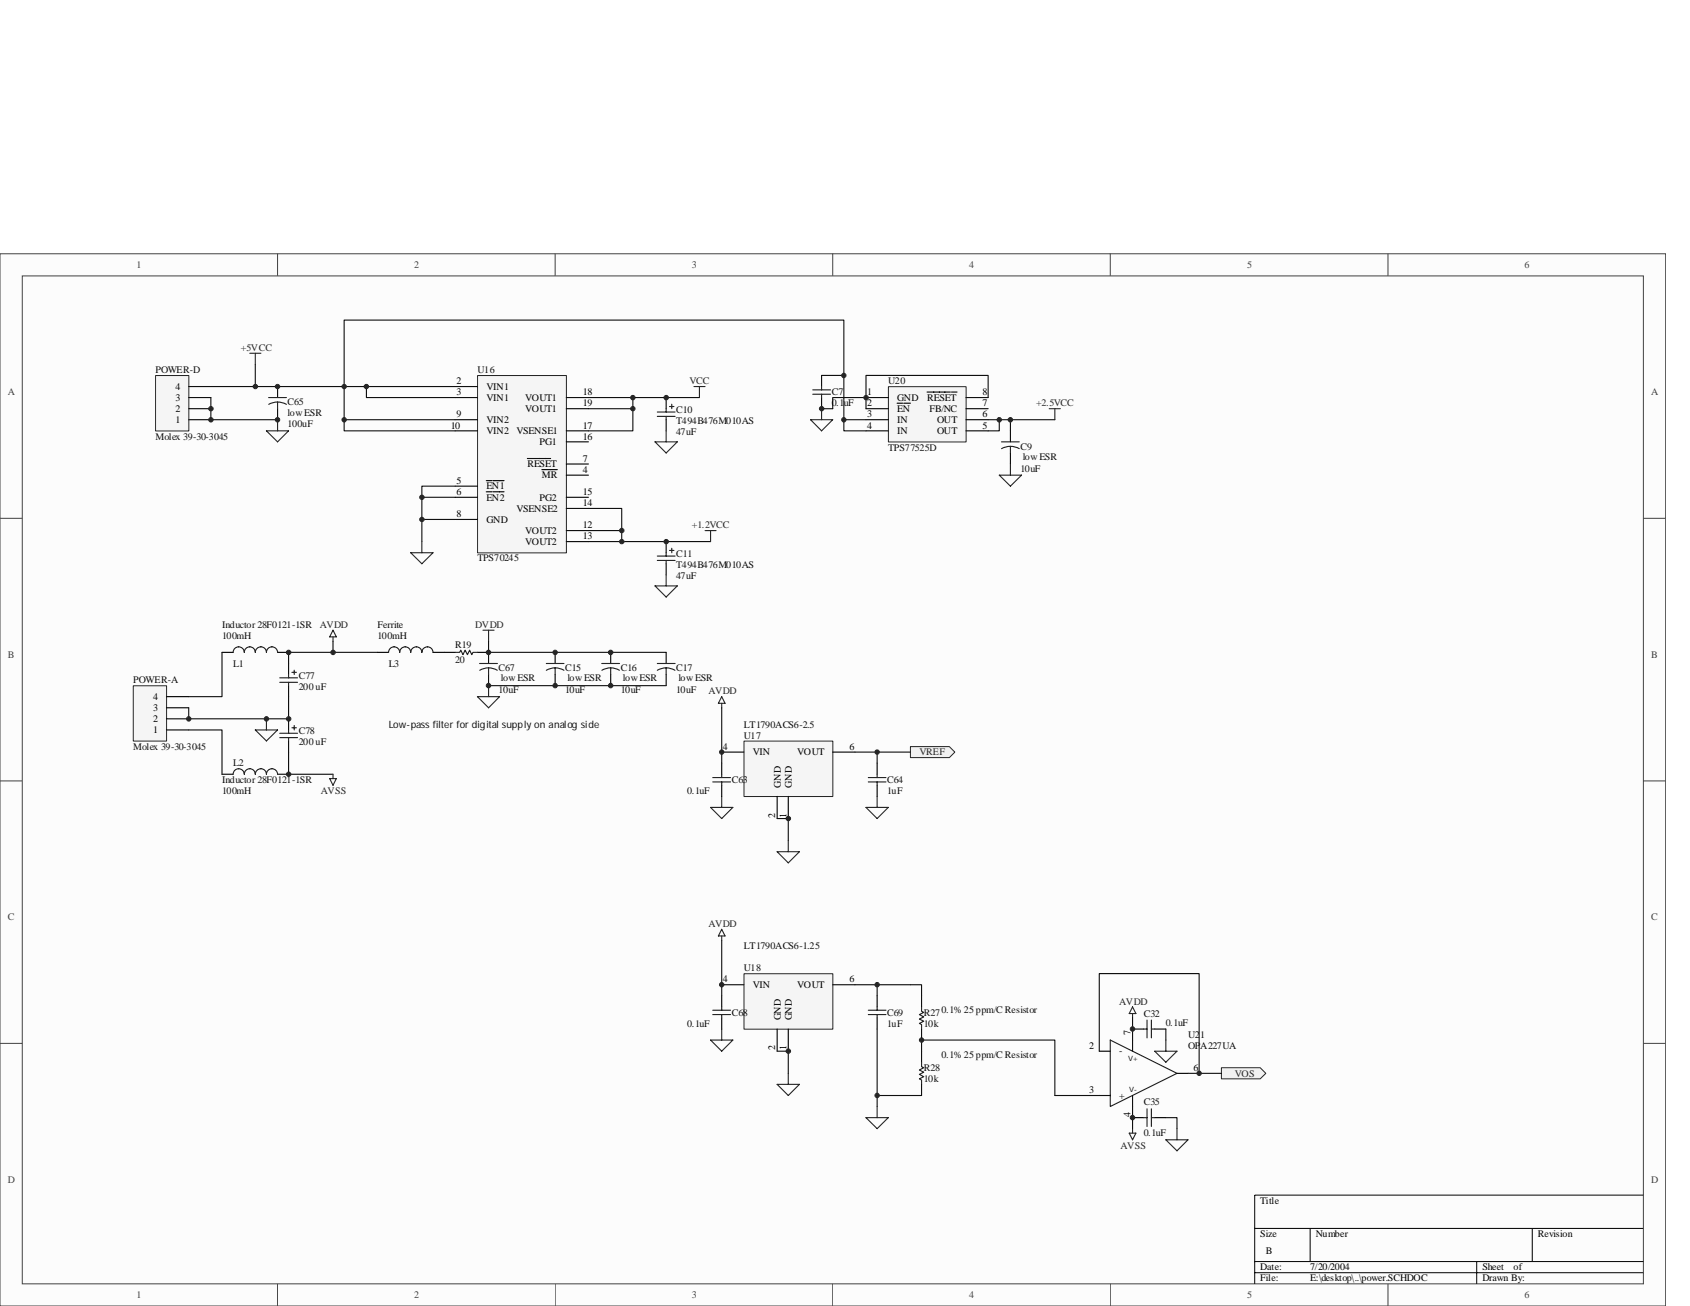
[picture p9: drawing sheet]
<svg xmlns="http://www.w3.org/2000/svg" width="279mm" height="216mm" viewBox="0 0 279 216" stroke-linecap="round" stroke-linejoin="round" font-family="sans-serif">
<path d="M0 42h275.4v173.9h-275.4z" fill="#fcfcfc"/>
<path d="M0 42h275.4v173.9h-275.4z" fill="none" stroke="#404040" stroke-width=".17"/>
<path d="M3.7 45.6h268v166.6h-268z" fill="#fcfcfc"/>
<g fill="none" stroke="#404040" stroke-width=".17">
<path d="M3.7 45.6h268v166.6h-268zM45.9 41.9v3.7M91.8 41.9v3.7M137.7 41.9v3.7M183.6 41.9v3.7M229.5 41.9v3.7M0 85.7h3.7M271.7 85.7h3.7M0 129.1h3.7M271.7 129.1h3.7M0 172.5h3.7M271.7 172.5h3.7"/>
<path d="M45.9 212.2v3.7M91.8 212.2v3.7M137.7 212.2v3.7M183.6 212.2v3.7M229.5 212.2v3.7"/>
</g>
<path d="M271.7 197.6h-64.3v14.6M207.4 203.1h64.3M207.4 208.6h64.3M207.4 210.4h64.3M216.6 203.1v5.5M244.1 208.6v3.6M253.3 203.1v5.5" fill="none" stroke="#000" stroke-width=".17"/>
<path d="M41.3 58.4h1.8M42.2 58.4v1.8M44 71.2h3.7l-1.8 1.8zM45.9 69.4v1.8" fill="none" stroke="#262626" stroke-width=".18"/>
<path d="M45.9 63.9v1.8M45.9 67.6v1.8" fill="none" stroke="#000" stroke-width=".18"/>
<path d="M44.4 65.7h2.9M44.4 66.8a2.99 2.99 0 0 1 2.9 0M45.9 66.5v1.1" fill="none" stroke="#1c1c1c" stroke-width=".18"/>
<path d="M42.2 60.2v3.7h18.4" fill="none" stroke="#0e0e0e" stroke-width=".18"/>
<path d="M123 122.5h14.7v9.2h-14.7z" fill="#f5f5f5"/>
<path d="M123 122.5h14.7v9.2h-14.7z" fill="none" stroke="#262626" stroke-width=".17"/>
<path d="M119.3 124.3h3.7M128.5 131.7v3.6M130.3 131.7v3.6M137.7 124.3h3.7M145 126.2v1.8M145 129.8v1.9" fill="none" stroke="#000" stroke-width=".18"/>
<path d="M119.3 115.2l.6 1.1h-1.1zM119.3 116.3v.7M130.3 139v1.8M143.2 133.5h3.7l-1.9 1.8zM145 131.7v1.8M128.5 140.8h3.7l-1.9 1.8z" fill="none" stroke="#262626" stroke-width=".18"/>
<path d="M119.3 117v7.3M128.5 135.3h1.8v3.7M141.4 124.3h3.6v1.9" fill="none" stroke="#0e0e0e" stroke-width=".18"/>
<path d="M143.6 129.3h2.9M143.6 128.5h2.9M145 128v.5M145 129.3v.5" fill="none" stroke="#1c1c1c" stroke-width=".18"/>
<path d="M150.5 123.4h6.5l.9 .9-.9 .9h-6.5z" fill-rule="evenodd" fill="#f0f0f0" stroke="#262626" stroke-width=".17"/>
<path d="M119.3 124.3v1.9M145 124.3h5.5" fill="none" stroke="#0e0e0e" stroke-width=".18"/>
<path d="M117.5 133.5h3.7l-1.9 1.8zM119.3 131.7v1.8" fill="none" stroke="#262626" stroke-width=".18"/>
<path d="M119.3 126.2v1.8M119.3 129.8v1.9" fill="none" stroke="#000" stroke-width=".18"/>
<path d="M117.8 129.3h3M117.8 128.5h3M119.3 128v.5M119.3 129.3v.5" fill="none" stroke="#1c1c1c" stroke-width=".18"/>
<path d="M123 161h14.7v9.1h-14.7z" fill="#f5f5f5"/>
<path d="M123 161h14.7v9.1h-14.7z" fill="none" stroke="#262626" stroke-width=".17"/>
<path d="M119.3 162.8h3.7M128.5 170.1v3.7M130.3 170.1v3.7M137.7 162.8h3.7M145 164.6v1.9M145 168.3v1.8" fill="none" stroke="#000" stroke-width=".18"/>
<path d="M119.3 153.6l.6 1.1h-1.1zM119.3 154.7v.8M128.5 179.3h3.7l-1.9 1.8zM130.3 177.4v1.9M143.2 184.8h3.7l-1.9 1.8zM145 182.9v1.9" fill="none" stroke="#262626" stroke-width=".18"/>
<path d="M119.3 155.5v7.3M128.5 173.8h1.8v3.6M141.4 162.8h3.6v1.8" fill="none" stroke="#0e0e0e" stroke-width=".18"/>
<path d="M143.6 167.7h2.9M143.6 167h2.9M145 166.5v.5M145 167.7v.6" fill="none" stroke="#1c1c1c" stroke-width=".18"/>
<path d="M201.9 176.5h6.4l1 .9-1 1h-6.4z" fill-rule="evenodd" fill="#f0f0f0" stroke="#262626" stroke-width=".17"/>
<path d="M119.3 162.8v1.8M145 162.8h5.5" fill="none" stroke="#0e0e0e" stroke-width=".18"/>
<path d="M117.5 171.9h3.7l-1.9 1.9zM119.3 170.1v1.8" fill="none" stroke="#262626" stroke-width=".18"/>
<path d="M119.3 164.6v1.9M119.3 168.3v1.8" fill="none" stroke="#000" stroke-width=".18"/>
<path d="M117.8 167.7h3M117.8 167h3M119.3 166.5v.5M119.3 167.7v.6" fill="none" stroke="#1c1c1c" stroke-width=".18"/>
<path d="M25.7 62.1h5.5v9.1h-5.5z" fill="#f5f5f5"/>
<path d="M25.7 62.1h5.5v9.1h-5.5z" fill="none" stroke="#262626" stroke-width=".17"/>
<path d="M31.2 69.4h3.7M31.2 67.6h3.7M31.2 65.7h3.7M31.2 63.9h3.7" fill="none" stroke="#000" stroke-width=".18"/>
<path d="M34.9 63.9h7.3M34.9 65.7v3.7h11" fill="none" stroke="#0e0e0e" stroke-width=".18"/>
<path d="M22.1 113.4h5.4v9.1h-5.4z" fill="#f5f5f5"/>
<path d="M22 113.4h5.5v9.1h-5.5z" fill="none" stroke="#262626" stroke-width=".17"/>
<g fill="none" stroke="#000" stroke-width=".18">
<path d="M27.5 118.8h3.7M27.5 117h3.7M27.5 115.2h3.7M36.7 107.8h1.8M45.9 107.8h1.8M47.7 109.7v1.8M47.7 113.3v1.9M47.7 118.8v1.9M62.4 107.8h1.8M71.6 107.8h3.6M78.9 107.8h1.9v1.9M80.8 111.5v1.8"/>
<path d="M91.8 107.8v1.9M91.8 111.5v1.8M101 107.8v1.9M101 111.5v1.8M110.1 107.8v1.9M110.1 111.5v1.8M27.5 120.7h3.7M36.7 128h1.8M45.9 128h1.8M47.7 122.5v1.8M152.4 164.6v1.9M152.4 170.1v1.8"/>
<path d="M152.4 173.8v1.8M152.4 179.3v1.8M181.7 173.8h1.9M187.2 171.9v1.9M187.2 170.1h1.9M190.9 170.1h1.8M194.6 177.4h1.8M181.7 181.1h1.9M187.2 181.1v1.8M187.2 184.8h1.9M190.9 184.8h1.8"/>
</g>
<g fill="none" stroke="#1c1c1c" stroke-width=".18">
<path d="M38.5 107.8a.92 .92 0 0 1 1-.9 .92 .92 0 0 1 .9 .9 .91 .91 0 0 1 .9-.9 .91 .91 0 0 1 .9 .9 .92 .92 0 0 1 .9-.9 .92 .92 0 0 1 .9 .9 .92 .92 0 0 1 1-.9 .92 .92 0 0 1 .9 .9M46.2 112.1h3M46.2 112.8h3M47.7 111.5v.6M47.7 112.8v.5M48.3 111.1h.7M48.6 110.8v.7M48.6 119.9v.8M64.2 107.8a.92 .92 0 0 1 1-.9 .92 .92 0 0 1 .9 .9 .91 .91 0 0 1 .9-.9 .91 .91 0 0 1 .9 .9 .92 .92 0 0 1 .9-.9 .92 .92 0 0 1 .9 .9 .92 .92 0 0 1 1-.9 .92 .92 0 0 1 .9 .9M75.2 107.8h.8l.2-.3 .3 .7 .4-.7 .4 .7 .3-.7 .4 .7 .2-.4h.7M79.3 109.7h2.9M79.3 110.8a2.81 2.81 0 0 1 2.9 0"/>
<path d="M80.8 110.4v1.1M90.3 110.8a2.85 2.85 0 0 1 2.9 0M90.3 109.7h2.9M91.8 110.4v1.1M99.5 109.7h2.9M99.5 110.8a2.81 2.81 0 0 1 2.9 0M101 110.4v1.1M108.7 110.8a2.85 2.85 0 0 1 2.9 0M108.7 109.7h2.9M110.1 110.4v1.1M38.5 128a.92 .92 0 0 1 1-.9 .92 .92 0 0 1 .9 .9 .91 .91 0 0 1 .9-.9 .91 .91 0 0 1 .9 .9 .92 .92 0 0 1 .9-.9 .92 .92 0 0 1 .9 .9 .92 .92 0 0 1 1-.9 .92 .92 0 0 1 .9 .9M46.2 121.2h3"/>
<path d="M46.2 121.9h3M47.7 120.7v.5M47.7 121.9v.6M48.3 120.3h.7M152.4 166.5v.7l.3 .2-.7 .3 .7 .4-.7 .4 .7 .3-.7 .4 .4 .2v.7M152.4 175.6v.7l.3 .2-.7 .4 .7 .3-.7 .4 .7 .4-.7 .4 .4 .1v.8M183.6 171.9l11 5.5-11 5.5zM189.1 170.1h.5M189.6 168.6v3M190.4 168.6v3M190.4 170.1h.5M189.1 184.8h.5"/>
<path d="M189.6 183.3v2.9M190.4 183.3v2.9M190.4 184.8h.5"/>
</g>
<g fill="none" stroke="#0e0e0e" stroke-width=".18">
<path d="M36.7 107.8v7.4h-5.5M47.7 115.2v3.6h-16.5v-1.8M55.1 106v1.8M62.4 107.8h-14.7v1.9M80.8 106v1.8h29.3M80.8 113.3h29.3M31.2 120.7h5.5v7.3M47.7 124.3v3.7h7.4M145 170.1v11M150.5 162.8h1.9v1.8M152.4 173.8v-1.9h22v9.2h7.3M181.7 173.8v-12.8h16.5v16.4"/>
<path d="M187.2 168.3v3.6M192.7 170.1v1.8M196.4 177.4h5.5M152.4 181.1h-7.4v1.8M187.2 182.9v3.7M192.7 184.8h1.9v1.8"/>
</g>
<g fill="#262626" stroke="#262626" stroke-width=".17">
<circle cx="31.2" cy="118.8" r=".37"/>
<circle cx="44" cy="118.8" r=".37"/>
<circle cx="47.7" cy="118.8" r=".37"/>
<circle cx="47.7" cy="107.9" r=".37"/>
<circle cx="47.7" cy="128" r=".37"/>
<circle cx="119.3" cy="124.3" r=".36"/>
<circle cx="130.3" cy="135.3" r=".37"/>
<circle cx="145" cy="124.3" r=".36"/>
<circle cx="119.3" cy="162.8" r=".37"/>
<circle cx="130.3" cy="173.8" r=".37"/>
<circle cx="145" cy="162.8" r=".37"/>
<circle cx="55.1" cy="107.9" r=".37"/>
<circle cx="80.8" cy="107.9" r=".37"/>
<circle cx="91.8" cy="107.9" r=".37"/>
<circle cx="101" cy="107.9" r=".37"/>
<circle cx="80.8" cy="113.3" r=".37"/>
<circle cx="91.8" cy="113.3" r=".37"/>
<circle cx="101" cy="113.3" r=".37"/>
<circle cx="187.2" cy="170.1" r=".37"/>
<circle cx="187.2" cy="184.8" r=".37"/>
<circle cx="152.4" cy="171.9" r=".36"/>
<circle cx="198.2" cy="177.4" r=".36"/>
<circle cx="145" cy="181.1" r=".37"/>
</g>
<g fill="none" stroke="#262626" stroke-width=".18">
<path d="M44 118.8v1.9M55.1 104.2l.5 1.1h-1.1zM55.1 105.3v.7M78.9 115.2h3.7l-1.8 1.8zM79.8 104.2h1.9M80.8 104.2v1.8M80.8 113.3v1.9M42.2 120.7h3.7l-1.9 1.8zM54.5 128.7h1.1l-.5 1.1zM55.1 128v.7M187.2 166.5l.6 1.1h-1.1zM187.2 167.6v.7"/>
<path d="M190.9 173.8h3.7l-1.9 1.8zM192.7 171.9v1.9M186.7 187.3h1.1l-.6 1.1zM187.2 186.6v.7M192.7 188.4h3.7l-1.8 1.8zM194.6 186.6v1.8"/>
</g>
<path d="M79 62.1h14.6v29.3h-14.6z" fill="#f5f5f5"/>
<path d="M79 62.1h14.6v29.3h-14.6z" fill="none" stroke="#262626" stroke-width=".17"/>
<g fill="none" stroke="#000" stroke-width=".18">
<path d="M75.2 63.9h3.7M75.2 65.7h3.7M75.2 69.4h3.7M75.2 71.2h3.7M80.4 79.5h.9M81.5 79.5h1.8M87.2 75.8h3.8M89.6 77.6h2.5M93.6 65.7h3.7M93.6 71.2h3.7M93.6 67.6h3.7M93.6 73h3.7"/>
<path d="M93.6 76.7h3.7M93.6 78.5h3.7M110.1 65.7v1.9M110.1 69.4v1.8M135.8 62.1v1.8M135.8 65.7v1.9M167 71.2v1.8M167 74.9v1.8M75.2 80.4h3.7M75.2 82.2h3.7M75.2 85.9h3.7M80.4 81.3h.9"/>
<path d="M81.5 81.3h1.8M93.6 82.2h3.7M93.6 87.7h3.7M93.6 89.5h3.7M93.6 84.1h3.7M110.1 89.5v1.9M110.1 93.2v1.8"/>
</g>
<g fill="#262626" stroke="#262626" stroke-width=".17">
<circle cx="45.9" cy="69.4" r=".37"/>
<circle cx="45.9" cy="63.9" r=".36"/>
<circle cx="42.2" cy="63.9" r=".37"/>
<circle cx="34.9" cy="69.4" r=".37"/>
<circle cx="34.9" cy="67.6" r=".37"/>
<circle cx="60.6" cy="63.9" r=".36"/>
<circle cx="56.9" cy="69.4" r=".36"/>
<circle cx="69.8" cy="85.9" r=".37"/>
<circle cx="69.8" cy="82.2" r=".37"/>
<circle cx="104.6" cy="67.6" r=".36"/>
<circle cx="104.6" cy="65.7" r=".37"/>
<circle cx="102.8" cy="89.5" r=".37"/>
<circle cx="102.8" cy="87.7" r=".37"/>
<circle cx="110.1" cy="65.7" r=".37"/>
<circle cx="110.1" cy="89.5" r=".37"/>
</g>
<path d="M56.9 63.9v7.3h18.3M56.9 69.4h18.3M75.2 63.9h-14.6v1.8h14.6M97.3 65.7h7.3v5.5h-7.3M97.3 67.6h7.3M104.6 65.7h11M69.7 82.2h5.5M75.2 85.9h-5.5v3.6M75.2 80.4h-5.5v5.5M97.3 87.7h5.5v1.8M97.3 84.1h5.5v3.6M97.3 89.5h20.2" fill="none" stroke="#0e0e0e" stroke-width=".18"/>
<g fill="none" stroke="#262626" stroke-width=".18">
<path d="M108.3 73h3.7l-1.9 1.9zM110.1 71.2v1.8M114.7 63.9h1.9M115.6 63.9v1.8M134 69.4h3.7l-1.9 1.8zM135.8 67.6v1.8M165.2 78.5h3.7l-1.9 1.9zM167 76.7v1.8M173.5 67.6h1.8M174.4 67.6v1.8M67.9 91.4h3.7l-1.9 1.8zM69.7 89.5v1.9"/>
<path d="M108.3 96.9h3.7l-1.9 1.8zM110.1 95v1.9M116.6 87.7h1.8M117.5 87.7v1.8"/>
</g>
<g fill="none" stroke="#1c1c1c" stroke-width=".18">
<path d="M108.7 68.1h2.9M108.7 68.8h2.9M110.1 67.6v.5M110.1 68.8v.6M110.7 67.2h.7M111.1 66.8v.8M134.4 65.2h2.9M134.4 64.5h2.9M135.8 63.9v.6M135.8 65.2v.5M165.6 73h2.9M165.6 74.2a2.99 2.99 0 0 1 2.9 0"/>
<path d="M167 73.8v1.1M108.7 91.9h2.9M108.7 92.6h2.9M110.1 91.4v.5M110.1 92.6v.6M110.7 91h.7M111.1 90.6v.8"/>
</g>
<path d="M146.9 63.9h12.8v9.2h-12.8z" fill="#f5f5f5"/>
<path d="M146.9 63.9h12.8v9.2h-12.8z" fill="none" stroke="#262626" stroke-width=".17"/>
<path d="M143.2 65.7h3.7M143.2 67.6h3.7M143.2 69.4h3.7M143.2 71.2h3.7M148.3 66.7h.9M149.4 66.7h1.1M153.3 64.8h3.8M157.3 64.8h.9M159.7 65.7h3.7M159.7 67.6h3.7M159.7 69.4h3.7M159.7 71.2h3.7" fill="none" stroke="#000" stroke-width=".18"/>
<path d="M135.8 62.1h3.7M139.5 62.1v9.1h3.7M139.5 62.1v-9.2h-82.6v11M139.5 69.4h3.7M143.2 65.7h-5.5v1.9h-1.9M163.4 65.7v-3.6h-20.2v5.5M163.4 69.4h11M165.2 69.4v1.8h-1.8M167 69.4v1.8" fill="none" stroke="#0e0e0e" stroke-width=".18"/>
<g fill="#262626" stroke="#262626" stroke-width=".17">
<circle cx="135.8" cy="67.6" r=".37"/>
<circle cx="143.2" cy="65.7" r=".37"/>
<circle cx="139.5" cy="69.4" r=".37"/>
<circle cx="167" cy="69.4" r=".37"/>
<circle cx="165.2" cy="69.4" r=".37"/>
<circle cx="56.9" cy="63.9" r=".36"/>
<circle cx="139.5" cy="62.1" r=".37"/>
</g>
<g font-size="1.7" fill="#404040">
<text x="22.6" y="44.3">1</text>
<text x="68.5" y="44.3">2</text>
<text x="114.4" y="44.3">3</text>
<text x="160.3" y="44.3">4</text>
<text x="206.2" y="44.3">5</text>
<text x="252.1" y="44.3">6</text>
<text x="1.3" y="65.3">A</text>
<text x="273" y="65.3">A</text>
<text x="1.3" y="108.8">B</text>
<text x="273" y="108.8">B</text>
<text x="1.3" y="152.1">C</text>
<text x="273" y="152.1">C</text>
<text x="1.3" y="195.6">D</text>
<text x="273" y="195.6">D</text>
<text x="22.6" y="214.6">1</text>
<text x="68.5" y="214.6">2</text>
<text x="114.4" y="214.6">3</text>
<text x="160.3" y="214.6">4</text>
<text x="206.2" y="214.6">5</text>
<text x="252.1" y="214.6">6</text>
</g>
<g font-size="1.7" fill="#262626">
<text x="39.8" y="58">+5VCC</text>
<text x="114" y="63.5">VCC</text>
<text x="171.3" y="67.2">+2.5VCC</text>
<text x="114.4" y="87.3">+1.2VCC</text>
<text x="52.9" y="103.8">AVDD</text>
<text x="78.6" y="103.8">DVDD</text>
<text x="117.1" y="114.8">AVDD</text>
<text x="152" y="124.9">VREF</text>
<text x="53" y="131.3">AVSS</text>
<text x="117.1" y="153.2">AVDD</text>
<text x="185" y="166.1">AVDD</text>
<text x="204.1" y="178">VOS</text>
<text x="185.2" y="189.9">AVSS</text>
</g>
<g font-size="1.7" fill="#0e0e0e">
<text x="25.7" y="61.7">POWER-D</text>
<text x="78.9" y="61.7">U16</text>
<text x="137.5" y="65.3">C7</text>
<text x="146.9" y="63.5">U20</text>
<text x="47.5" y="70.7">100uF</text>
<text x="47.5" y="68.8">low ESR</text>
<text x="47.5" y="67">C65</text>
<text x="111.8" y="71.9">47uF</text>
<text x="111.8" y="70.1">T494B476M010AS</text>
<text x="111.8" y="68.3">C10</text>
<text x="137.5" y="67.2">0.1uF</text>
<text x="25.7" y="72.7">Molex 39-30-3045</text>
<text x="146.9" y="74.5">TPS77525D</text>
<text x="168.7" y="78">10uF</text>
<text x="168.7" y="74.3">C9</text>
<text x="169.1" y="76">low ESR</text>
<text x="78.9" y="92.8">TPS70245</text>
<text x="111.8" y="95.8">47uF</text>
<text x="111.8" y="93.9">T494B476M010AS</text>
<text x="111.8" y="92.1">C11</text>
<text x="36.7" y="105.6">100mH</text>
<text x="36.7" y="103.8">Inductor 28F0121-1SR</text>
<text x="62.4" y="105.6">100mH</text>
<text x="62.4" y="103.8">Ferrite</text>
<text x="75.3" y="107.1">R19</text>
<text x="22" y="113">POWER-A</text>
<text x="38.5" y="110.2">L1</text>
<text x="49.4" y="112.2">C77</text>
<text x="64.3" y="110.2">L3</text>
<text x="75.3" y="109.7">20</text>
<text x="82.4" y="111">C67</text>
<text x="82.8" y="112.6">low ESR</text>
<text x="93.4" y="111">C15</text>
<text x="93.8" y="112.6">low ESR</text>
<text x="102.6" y="111">C16</text>
<text x="103" y="112.6">low ESR</text>
<text x="111.8" y="111">C17</text>
<text x="112.2" y="112.6">low ESR</text>
<text x="49.4" y="114.1">200 uF</text>
<text x="82.4" y="114.6">10uF</text>
<text x="93.4" y="114.6">10uF</text>
<text x="102.6" y="114.6">10uF</text>
<text x="111.8" y="114.6">10uF</text>
<text x="22" y="124">Molex 39-30-3045</text>
<text x="49.4" y="123.2">200 uF</text>
<text x="49.4" y="121.4">C78</text>
<text x="64.3" y="120.3">Low-pass filter for digital supply on analog side</text>
<text x="123" y="120.3">LT1790ACS6-2.5</text>
<text x="123" y="122.1">U17</text>
<text x="36.7" y="131.3">100mH</text>
<text x="36.7" y="129.4">Inductor 28F0121-1SR</text>
<text x="38.5" y="126.7">L2</text>
<text x="113.6" y="131.3">0.1uF</text>
<text x="121" y="129.4">C63</text>
<text x="146.7" y="131.3">1uF</text>
<text x="146.7" y="129.4">C64</text>
<text x="123" y="156.9">LT1790ACS6-1.25</text>
<text x="123" y="160.6">U18</text>
<text x="121" y="167.9">C68</text>
<text x="146.7" y="167.9">C69</text>
<text x="152.7" y="167.9">R270.1% 25 ppm/C Resistor</text>
<text x="113.6" y="169.7">0.1uF</text>
<text x="146.7" y="169.7">1uF</text>
<text x="152.7" y="169.7">10k</text>
<text x="189.1" y="168.1">C32</text>
<text x="192.7" y="169.5">0.1uF</text>
<text x="196.4" y="173.4">OPA227UA</text>
<text x="196.4" y="171.6">U21</text>
<text x="152.7" y="178.9">10k</text>
<text x="152.7" y="177.1">R28</text>
<text x="155.7" y="174.9">0.1% 25 ppm/C Resistor</text>
<text x="189.1" y="182.7">C35</text>
<text x="189.1" y="187.9">0.1uF</text>
</g>
<g font-size="1.7">
<text x="29" y="64.4">4</text>
<text x="75.5" y="63.5">2</text>
<text x="75.5" y="65.3">3</text>
<text x="80.4" y="64.4">VIN1</text>
<text x="96.4" y="65.3">18</text>
<text x="143.4" y="65.3">1</text>
<text x="162.5" y="65.3">8</text>
<text x="29" y="69.9">1</text>
<text x="29" y="68.1">2</text>
<text x="29" y="66.3">3</text>
<text x="74.5" y="70.8">10</text>
<text x="75.5" y="69">9</text>
<text x="80.4" y="66.3">VIN1</text>
<text x="80.4" y="69.9">VIN2</text>
<text x="80.4" y="71.8">VIN2</text>
<text x="85.4" y="71.8">VSENSE1</text>
<text x="86.8" y="66.3">VOUT1</text>
<text x="86.8" y="68.1">VOUT1</text>
<text x="96.4" y="67.2">19</text>
<text x="96.4" y="70.8">17</text>
<text x="143.4" y="67.2">2</text>
<text x="143.4" y="69">3</text>
<text x="143.4" y="70.8">4</text>
<text x="148.3" y="66.3">GND</text>
<text x="148.3" y="68.1">EN</text>
<text x="148.3" y="69.9">IN</text>
<text x="148.3" y="71.8">IN</text>
<text x="153.3" y="66.3">RESET</text>
<text x="153.6" y="68.1">FB/NC</text>
<text x="154.9" y="71.8">OUT</text>
<text x="154.9" y="69.9">OUT</text>
<text x="162.5" y="67.2">7</text>
<text x="162.5" y="70.8">5</text>
<text x="162.5" y="69">6</text>
<text x="87.2" y="77.3">RESET</text>
<text x="89.2" y="73.6">PG1</text>
<text x="96.4" y="76.3">7</text>
<text x="96.4" y="72.7">16</text>
<text x="75.5" y="80">5</text>
<text x="75.5" y="81.8">6</text>
<text x="80.4" y="80.9">EN1</text>
<text x="80.4" y="82.7">EN2</text>
<text x="89.2" y="82.7">PG2</text>
<text x="89.6" y="79.1">MR</text>
<text x="96.4" y="81.8">15</text>
<text x="96.4" y="78.2">4</text>
<text x="96.4" y="83.7">14</text>
<text x="75.5" y="85.5">8</text>
<text x="80.4" y="86.4">GND</text>
<text x="85.4" y="84.6">VSENSE2</text>
<text x="86.8" y="88.2">VOUT2</text>
<text x="96.4" y="87.3">12</text>
<text x="96.4" y="89.2">13</text>
<text x="86.8" y="90.1">VOUT2</text>
<text x="25.3" y="119.4">2</text>
<text x="25.3" y="117.5">3</text>
<text x="25.3" y="115.7">4</text>
<text x="25.3" y="121.2">1</text>
<text x="119.5" y="124">4</text>
<text x="124.5" y="124.9">VIN</text>
<text x="131.8" y="124.9">VOUT</text>
<text x="140.4" y="124">6</text>
<text x="129.1" y="130.2" transform="rotate(-90 129.1 130.2)">GND</text>
<text x="130.9" y="130.2" transform="rotate(-90 130.9 130.2)">GND</text>
<text x="128.2" y="135.1" transform="rotate(-90 128.2 135.1)">2</text>
<text x="130" y="135.1" transform="rotate(-90 130 135.1)">1</text>
<text x="119.5" y="162.4">4</text>
<text x="124.5" y="163.3">VIN</text>
<text x="131.8" y="163.3">VOUT</text>
<text x="140.4" y="162.4">6</text>
<text x="128.2" y="173.6" transform="rotate(-90 128.2 173.6)">2</text>
<text x="129.1" y="168.7" transform="rotate(-90 129.1 168.7)">GND</text>
<text x="130" y="173.6" transform="rotate(-90 130 173.6)">1</text>
<text x="130.9" y="168.7" transform="rotate(-90 130.9 168.7)">GND</text>
<text x="180.1" y="173.4">2</text>
<text x="186.9" y="171" transform="rotate(-90 186.9 171)">7</text>
<text x="185" y="174.3">-</text>
<text x="197.3" y="177.1">6</text>
<text x="180.1" y="180.7">3</text>
<text x="185" y="181.6">+</text>
<text x="186.9" y="184.6" transform="rotate(-90 186.9 184.6)">4</text>
<text x="208.4" y="199">Title</text>
<text x="208.4" y="204.5">Size</text>
<text x="209.3" y="207.3">B</text>
<text x="217.5" y="204.5">Number</text>
<text x="254.3" y="204.5">Revision</text>
<text x="208.4" y="210">Date:</text>
<text x="208.4" y="211.8">File:</text>
<text x="216.6" y="211.8">E:\desktop\..\power.SCHDOC</text>
<text x="216.6" y="210">7/20/2004</text>
<text x="245.1" y="210">Sheet</text>
<text x="245.1" y="211.8">Drawn By:</text>
<text x="250.2" y="210">of</text>
</g>
<g font-size="1.2" fill="#0e0e0e">
<text x="186.5" y="175.4">V+</text>
<text x="186.7" y="180.5">V-</text>
</g>
</svg>
